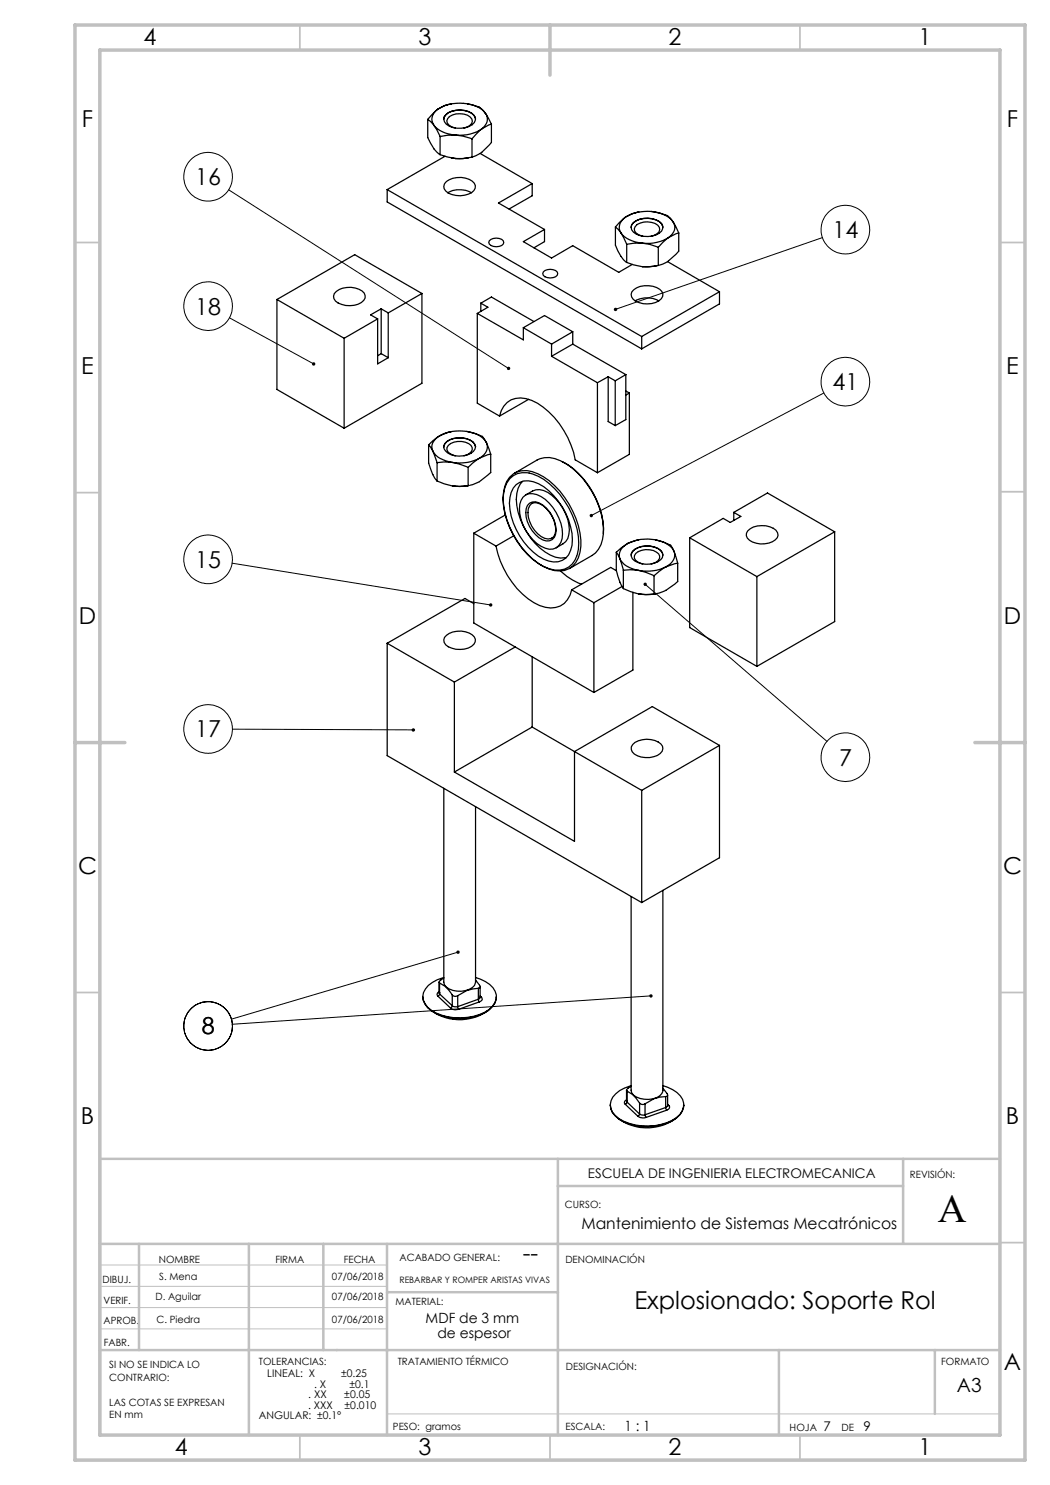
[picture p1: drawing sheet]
<svg xmlns="http://www.w3.org/2000/svg" width="210mm" height="297mm" viewBox="0 0 210 297" stroke-linecap="round" stroke-linejoin="round" font-family="sans-serif">
<!-- layer: Capa 1 -->
<g fill="none" stroke="#000" stroke-width=".2">
<path d="M45.7 38l56 35.7M164.5 47.5l-41.4 14.4M45.9 63.6l16.8 9.2M164.8 78.6l-46.5 24.5M46.4 112.6l51.7 8.4M129 116.9l36.4 31.4M46.5 145.8l36.2 .2M91.6 190.4l-45.3 13.4M130.2 199.2l-83.7 5.7"/>
<circle cx="41.6" cy="35.4" r="4.9"/>
<circle cx="169.1" cy="45.9" r="4.9"/>
<circle cx="41.6" cy="61.2" r="4.9"/>
<circle cx="169.1" cy="76.3" r="4.9"/>
<circle cx="41.6" cy="111.9" r="4.9"/>
<circle cx="41.6" cy="145.8" r="4.9"/>
<circle cx="169.1" cy="151.4" r="4.9"/>
<circle cx="41.6" cy="205.2" r="4.9"/>
</g>
<path d="M20 231.8h180v55.2h-180M20 257.3h57.4M20 253h57.4M20 261.5h57.4M20 265.8h57.4M77.4 282.8h122.6" fill="none" stroke="#c0c0c0" stroke-width=".2"/>
<path d="M60 5v5M160 5v5M15 48.5h5M200 48.5h5M15 98.5h5M200 98.4h5M15 198.5h5M200 198.5h5M200 248.5h5M60 287v5M110 287v5M160 287v5" fill="none" stroke="#c0c0c0" stroke-width=".35"/>
<g fill="none" stroke="#c0c0c0" stroke-width=".5">
<path d="M111.5 237.2h69.1M111.6 231.8v55.2M180.6 231.8v17M200 231.8h-180v55.2M20 248.8h180M27.8 248.8v21.2M49.8 248.8v38.2M64.7 248.8v21.2M77.4 258.4h34.2M77.4 248.8v38.2M20 270h180M155.8 270v17"/>
<path d="M187 270v12.8"/>
</g>
<path d="M15 5h190v287h-190zM20 10h180v277h-180zM110 5v10M15 148.5h10M195 148.5h10" fill="none" stroke="#c0c0c0" stroke-width=".7"/>
<path d="M91.4 190.2a.34 .34 0 0 0 .1 .6 .34 .34 0 0 0 .4-.4h-.3h.3a.35 .35 0 0 0-.5-.2zM129.9 199v.1a.35 .35 0 0 0 .2 .4 .35 .35 0 0 0 .4-.4l-.3 .1 .3-.1a.33 .33 0 0 0-.3-.3 .33 .33 0 0 0-.3 .2zM82.4 145.7a.34 .34 0 0 0 .1 .6 .34 .34 0 0 0 .5-.3h-.3h.3a.35 .35 0 0 0-.2-.3 .35 .35 0 0 0-.4 0zM97.9 120.8a.33 .33 0 0 0 .1 .5 .33 .33 0 0 0 .5-.3h-.4h.4a.32 .32 0 0 0-.3-.3 .32 .32 0 0 0-.3 .1zM62.5 72.5l-.1 .1a.35 .35 0 0 0 .2 .5 .35 .35 0 0 0 .4-.1l-.3-.2 .3 .2a.35 .35 0 0 0-.1-.5 .35 .35 0 0 0-.4 0zM101.5 73.4v.1a.33 .33 0 0 0 0 .5 .33 .33 0 0 0 .5-.1l-.3-.2 .3 .2a.34 .34 0 0 0-.1-.5 .34 .34 0 0 0-.4 0zM122.8 61.7v.3l.3-.1-.3 .1a.35 .35 0 0 0 .5 .2 .35 .35 0 0 0 .1-.5 .35 .35 0 0 0-.6 0zM118.1 102.8l-.1 .5 .3-.2-.3 .2a.34 .34 0 0 0 .4 .1 .34 .34 0 0 0 .2-.5 .34 .34 0 0 0-.5-.1zM128.8 116.6l.2 .3-.2-.3a.34 .34 0 0 0 .2 .6 .34 .34 0 0 0 .4-.4 .34 .34 0 0 0-.6-.2z" fill="#000"/>
<g fill="none" stroke="#000" stroke-width=".25">
<path d="M77.4 37.9l50.9 29.4M77.4 37.9v2.5l50.9 29.4M85.5 23.9l1.3 1.2M85.5 23.9v3.6a6.8 6.8 0 0 0 2.5 3.4M86.8 25.1a6.2 6.2 0 0 0 4.4 1.9M86.8 25.1l1.2 2.2M87.5 21.9a2.25 2.25 0 0 0-.7 3.2M87.5 21.9a8.2 8.2 0 0 1 9.2 .3l.3 .4M87.5 21.9l-2 2M88 30.9l1.5 .5 1.7 .3M88 27.3v3.6M88.8 23.8a2.31 2.31 0 0 1 2.4-1.7 3.6 3.6 0 0 1 3.9 1.5v.2"/>
<path d="M89 31.3l-11.6 6.6M89.2 22.9a4.5 4.5 0 0 1 5.6 .2 1.22 1.22 0 0 1-.4 1.8 4.8 4.8 0 0 1-5.1-.1 1.22 1.22 0 0 1-.1-1.9zM89.3 36.3a4.4 4.4 0 0 1 5.6 .4 1.29 1.29 0 0 1-.6 1.8 4.7 4.7 0 0 1-5.2-.3 1.23 1.23 0 0 1 .2-1.9zM89.6 38.6a4.7 4.7 0 0 1 4.7 0M90.3 31.6h.1M90.3 31.6l.9 .1M90.3 20.8h-.1a5.9 5.9 0 0 0-2.7 1.1M91.1 25.6a1.81 1.81 0 0 1-1.7-1.4 2.77 2.77 0 0 1 3.4-1.4 1.81 1.81 0 0 1 1.7 1.5 1.88 1.88 0 0 1-1.7 1.3M91.2 27l-1.7 .1-1.5 .2M91.2 27l1.4 .2 1.8 .6M93.5 20.8h.1a4 4 0 0 1 3.4 1.8M93.7 31.6l-2.5 .1"/>
<path d="M94.4 31.4l-1.8 .3h-1.4M94.4 27.8v3.6M96 30.7l10.4 6M96.3 25.8a7.8 7.8 0 0 1-5.1 1.2M96.3 25.8l-1.9 2M97 22.6a2.16 2.16 0 0 1-.7 3.2M97 22.6l1.3 2.2M98.3 24.8v3.7a7.3 7.3 0 0 1-3.9 2.9M98.3 24.8l-2 1M106.4 36.7l-6.7 3.9 9.2 5.3M106.4 36.7v2.5l-4.6 2.6M55.4 59.9l13.4 7.8"/>
<path d="M55.4 59.9v18l13.4 7.8M67.2 58.3a4.4 4.4 0 0 1 5.6 .3 1.27 1.27 0 0 1-.5 1.9 4.8 4.8 0 0 1-5.2-.3 1.22 1.22 0 0 1 .1-1.9zM84.4 58.7l-6.8 3.9M84.4 58.7v18l-15.6 9M84.4 58.7l-13.5-7.8-15.5 9M97.9 48.2a2.1 2.1 0 0 1 2.7 0l.2 .3a1.82 1.82 0 0 1-2.9 .3l-.1-.3zM108.7 54.4a2.1 2.1 0 0 1 2.7 0l.1 .3a1.27 1.27 0 0 1-1.5 .9 1.07 1.07 0 0 1-1.3-1.2zM108.9 45.9l-4.2 2.4 5.6 3.3 4.2-2.5 9.3 5.4 2.7-1.6M108.9 45.9v2.4l-2.1 1.3M123.1 45.4l1.1 1.2M123.1 45.4v3.6l1 2.2 .6 .8 .6 .5M124.2 46.6a5.9 5.9 0 0 0 4.3 2"/>
<path d="M124.2 46.6l1.1 2.3M125.1 43.4a2.25 2.25 0 0 0-.9 3.2M125.1 43.4l-2 2M125.3 52.5l1.5 .5 1.7 .3M125.3 48.9v3.6M126.2 45.5a2.32 2.32 0 0 1 2.6-1.8 4.3 4.3 0 0 1 3.5 1.1l.3 .7M126.7 44.5a4.5 4.5 0 0 1 5.6 .2 1.31 1.31 0 0 1-.4 1.9 4.7 4.7 0 0 1-5.2-.2 1.22 1.22 0 0 1 0-1.9zM126.8 58a4.5 4.5 0 0 1 5.6 .3 1.27 1.27 0 0 1-.6 1.8 4.7 4.7 0 0 1-5.2-.2 1.19 1.19 0 0 1 .2-1.9zM127.8 42.4l-1.2 .3-1.5 .7M128.5 48.6h-1.7l-1.5 .3M128.5 48.6l1.4 .3 1.8 .6M128.6 47.2a1.93 1.93 0 0 1-1.7-1.4 1.98 1.98 0 0 1 1.9-1.4 3.3 3.3 0 0 1 3.1 1.1 1.26 1.26 0 0 1-1.1 1.6l-.6 .1"/>
<path d="M130.3 42.3a8.3 8.3 0 0 0-5.2 1.1M130.3 42.3a5.9 5.9 0 0 1 4.3 2M130.3 42.3l1.7 .3a3.2 3.2 0 0 1 2.6 1.7M131.2 53.2l-2.7 .1M131.7 53.1l-1.8 .2h-1.4M131.7 49.5v3.6M133.5 52.3l10.4 6M133.7 47.5a8.3 8.3 0 0 1-5.2 1.1M133.7 47.5l-2 2M134.6 44.3a2.18 2.18 0 0 1-.9 3.2M134.6 44.3l1.1 2.3M135.7 46.6v3.6a7.5 7.5 0 0 1-4 2.9"/>
<path d="M135.7 46.6l-2 .9M143.9 58.3l-15.6 9M143.9 58.3v2.5l-15.6 9M68.8 67.7v18M75.5 63.8l-6.7 3.9M75.5 63.8v9l2.1-1.3M76.2 61.8l-2.1 1.2 1.4 .8M76.2 61.8l1.4 .8M76.2 61.8v8.9M76.2 70.7l-.7 .5M76.2 70.7l1.4 .8M77.6 62.6v8.9"/>
<path d="M95.5 62.7v17.9l4.4 2.6M95.5 62.7l9.2 5.3v-2.5M96.2 60.6l1.4 .9-2.1 1.2M96.2 60.6l2.1-1.2 8.5 4.9M96.2 60.6v1.7M104.7 65.5l5.6 3.3M104.7 65.5l4.2-2.4 5.6 3.3M105.7 79.9l-5.8 3.3M110.3 68.8v2.5M110.3 71.3l9.2 5.2M114.5 68.8l-4.2 2.5M114.5 68.8l10.7 6.1"/>
<path d="M114.5 66.4l-4.2 2.4M114.5 66.4v2.4M119.5 76.5v18M121.6 75.3l1.4 .9M121.6 75.3l-2.1 1.2M121.6 75.3v9l1.4 .8M123 76.2v8.9M125.2 74.9l-2.2 1.3M125.2 74.9v9l-2.2 1.2M125.2 78.2l.7 .4M125.9 78.6v12.3l-6.4 3.6M125.9 78.6l-.7 .4"/>
<path d="M127 60.2a4.8 4.8 0 0 1 4.8 0M128.3 67.3v2.5M85.7 89l.9 1.2M85.7 89v3.6l.8 2.2 .9 1.4M86.6 90.2a5 5 0 0 0 3.9 2.3M86.6 90.2l.8 2.3M87.4 96.2l1.4 .6 1.7 .4M87.4 92.5v3.7M88 87.1a2.36 2.36 0 0 0-1.4 3.1M88 87.1l-1.4 1-.9 .9M88.8 89.4a2 2 0 0 1 1.9-1.7 3.9 3.9 0 0 1 4.2 1.2l.2 .5M89.4 88.3a4.7 4.7 0 0 1 5.2 .1 1.3 1.3 0 0 1 .5 1.2 1.3 1.3 0 0 1-.9 1.1 4.5 4.5 0 0 1-5.1-.5 1.19 1.19 0 0 1 .3-1.9z"/>
<path d="M90.1 86.4l-2.1 .7M90.3 86.3l-.2 .1M90.5 92.5l-1.7-.1-1.4 .1M90.5 92.5l1.4 .3 1.7 .7M91.1 91.2a2.24 2.24 0 0 1-1.7-1.2 1.5 1.5 0 0 1 1.4-1.6 3.7 3.7 0 0 1 3.4 .7 1.42 1.42 0 0 1-1.4 2.1M93.3 86.3a8.4 8.4 0 0 0-5.3 .8M93.3 86.3a5 5 0 0 1 4 2.2M93.3 86.3l1.7 .4a2.62 2.62 0 0 1 2.3 1.8M93.6 97.1l-1.7 .2-1.4-.1M93.6 97.1h.2l-1.8 .2-1.5-.1M93.6 93.5v3.6M95.9 91.6a8.5 8.5 0 0 1-5.4 .9"/>
<path d="M95.9 91.6l-1.4 1-.9 .9M97.3 88.5a2.44 2.44 0 0 1-1.4 3.1M97.3 88.5l.8 2.3M98.1 90.8v3.7a7.7 7.7 0 0 1-4.1 2.5M98.1 90.8l-.6 .1-1.6 .7M99.9 83.2a4.2 4.2 0 0 1 5.3-3.5 13.1 13.1 0 0 1 7.5 6.4 17.6 17.6 0 0 1 2.3 5.9l4.5 2.5M102 95.7a4.6 4.6 0 0 1 5.6-.5 16.6 16.6 0 0 1 8.1 13.5 5.7 5.7 0 0 1-2 4.7 5.3 5.3 0 0 1-5.5-.4 16.8 16.8 0 0 1-7.6-13.1 6.3 6.3 0 0 1 1.4-4.2zM102.9 94.6a4.6 4.6 0 0 0-2.2 3.8 16.1 16.1 0 0 0 4.7 12.3 9.4 9.4 0 0 0 6.6 3.5l.9-.1 1-.4M102.9 94.6a4.7 4.7 0 0 1 4.7 .2 16.3 16.3 0 0 1 8.1 10.4 9 9 0 0 1-.5 7.3l-1.3 1.2M102.9 94.6l4.5-2.6a5.5 5.5 0 0 1 5.8 .7 17.1 17.1 0 0 1 7.5 14 5.5 5.5 0 0 1-2.3 4.4l-4.5 2.6M103.2 96.9a3.8 3.8 0 0 1 4.5-.2 13.4 13.4 0 0 1 6.7 12.4 3.6 3.6 0 0 1-2.8 3.3 7.2 7.2 0 0 1-5.9-2.9 13.1 13.1 0 0 1-3.7-10l.2-1 .5-.9zM104.5 96.3a6.5 6.5 0 0 0-.9 6.1 13.1 13.1 0 0 0 7.5 9l1 .2 1.2-.1"/>
<path d="M104.6 99.4a2.33 2.33 0 0 1 2.8-.5 9 9 0 0 1 5 8.8 2.37 2.37 0 0 1-3.4 1.9 8.9 8.9 0 0 1-5-8.7zM105.1 99a3.7 3.7 0 0 1 5.3 .1 9.1 9.1 0 0 1 3.4 7.8 3.4 3.4 0 0 1-2.6 2.7M112.4 92.3a16.2 16.2 0 0 1 8.3 14.4M94.8 106.6v18l24 13.9M94.8 106.6l4.4 2.6M99.2 109.2a16.9 16.9 0 0 0 8.7 11.9 4.4 4.4 0 0 0 6.1-2.1l.3-1M101 103l-6.2 3.6M102.7 107.2l-3.5 2M105.9 100.6a2.22 2.22 0 0 1 2.6 .4 6.5 6.5 0 0 1 2.6 5.8 1.7 1.7 0 0 1-2.6 1.2 6.3 6.3 0 0 1-3.3-6.3l.3-.6zM106.3 100.7a2.47 2.47 0 0 1 3 1 5.7 5.7 0 0 1 1.7 5.2l-.3 .4-.4 .4a2.04 2.04 0 0 1-2.1-.4 5.9 5.9 0 0 1-2.5-5.5l.2-.7zM110.4 107.6l-.1 .1M112.1 114.2a11.2 11.2 0 0 0 4.2 2.6"/>
<path d="M114.3 118l4.5 2.5M123.3 110.5l.7 1.2M123.3 110.5a11.9 11.9 0 0 0 .7 5.9l.7 1.3M123.3 114.2l-1.2-.7-7.8 4.5M124 111.7a4.8 4.8 0 0 0 3.7 2.4M124 111.7l.7 2.3M124.4 117.3l-5.6 3.2M124.7 114l1.4-.1 1.6 .2M124.7 117.7l1.4 .6 1.6 .5M124.7 114v3.7M125.6 108.7a2.6 2.6 0 0 0-1.6 3M125.6 108.7l-2.3 1.8"/>
<path d="M126.2 111.1a2.09 2.09 0 0 1 2.1-1.8 4 4 0 0 1 4.2 1.3l.1 .5M126.5 110.3a4.5 4.5 0 0 1 5.6-.2 1.32 1.32 0 0 1 .4 1.3 1.32 1.32 0 0 1-.9 1 4.6 4.6 0 0 1-5.1-.6l-.2-.5v-.5zM126.6 118.5v15.5l-7.8 4.5M127.7 114.1l1.4 .3 1.7 .7M127.7 118.8l1.4 .1 1.7-.1M127.8 107.9l-2.2 .8M128.6 112.8a2.09 2.09 0 0 1-1.7-1.2 1.54 1.54 0 0 1 1.4-1.5 2.9 2.9 0 0 1 3.6 1.1 1.65 1.65 0 0 1-1.7 1.6M130.8 115.1v3.7M131.1 107.9a8.7 8.7 0 0 0-5.5 .8M131.1 107.9a5 5 0 0 1 3.7 2.4M131.1 107.9l1.7 .5 1.3 .6 .7 1.3M131.2 118.7l-1.3 .2-2.2-.1"/>
<path d="M133.2 113.4a8.7 8.7 0 0 1-5.5 .7M133.2 113.4l-2.4 1.7M134.8 110.3a2.6 2.6 0 0 1-1.6 3.1M134.8 110.3l.7 2.3M135.5 112.6v3.7a8.1 8.1 0 0 1-4.7 2.5M135.5 112.6l-2.3 .8M137.9 107.6v17.9l13.5 7.8M137.9 107.6l13.5 7.7M146.8 102.5l1.4 .8-2.1 1.2-1.5-.8-6.7 3.9M146.8 102.5l6.7-3.9 13.4 7.8M146.8 102.5v1.6M149.5 106.2a4.5 4.5 0 0 1 5.7-.2 1.19 1.19 0 0 1-.1 1.9 4.4 4.4 0 0 1-5.6-.3l-.2-.5v-.5z"/>
<path d="M151.4 115.3v18M166.9 106.4v17.9l-15.5 9M166.9 106.4l-15.5 8.9M77.4 128.7v22.4l50.9 29.4M77.4 128.7l13.5 7.7M89.3 127.1a4.3 4.3 0 0 1 5.6 .3 1.29 1.29 0 0 1-.6 1.9 4.8 4.8 0 0 1-5.2-.3 1.22 1.22 0 0 1 .2-1.9zM90.9 136.4v18M94.8 120.7l-1.8-1-15.6 9M103 129.4l-12.1 7M106.4 131.3v14.1M118.8 120.5v18M88.8 157.7v38.7a1.51 1.51 0 0 0 1.1 1.4 4.5 4.5 0 0 0 5-.7l.2-.7v-35.1"/>
<path d="M106.4 145.4l21.9 12.7M106.4 145.4l-15.5 9M126.5 148.9a4.5 4.5 0 0 1 5.7-.1 1.37 1.37 0 0 1-.7 2.3 4.6 4.6 0 0 1-5.1-.7l-.1-1zM128.3 158.1v22.4M143.9 149.1v22.5l-15.6 8.9M143.9 149.1l-13.4-7.8-15.6 9v18l-24-13.9M143.9 149.1l-15.6 9M132.6 178.1v39.9a1.98 1.98 0 0 1-2 1.8 4.2 4.2 0 0 1-4.2-1.2l-.2-.5v-38.8M84.6 199.4a3.9 3.9 0 0 0 2.7 3.3 11.4 11.4 0 0 0 10.5-.7 3.2 3.2 0 0 0 1.5-2.6M87.6 199.2l2.5 2.4M87.8 198.5h.1M87.8 198.4l-.4 .5 .2 .3"/>
<path d="M87.8 198.5l.1 .3M87.8 196.4v2.1M87.9 196.6l1.1 .7 1.5 1.7M87.9 198.8l-.3 .4M87.9 198.8l2.6 2.4M87.9 196.6v2.2M88.8 195.5a5.9 5.9 0 0 0-4.1 3 3.6 3.6 0 0 0 2.6 4.1 11.4 11.4 0 0 0 10.5-.7 2.95 2.95 0 0 0 .1-5l-.8-.6-2-.8M88.8 195.6l-.8 .5-.2 .3 .1 .2M90.5 199l.6 .3 .4-.2M90.5 199v2.2M91.5 199.1v2.2M95.1 196l.9 1.2v.4l-.3 .1"/>
<path d="M95.7 197.7l-2.4 .4-1.8 1M95.7 199.8l.2 .6M95.7 197.7v2.1M95.7 199.8l-4.2 1.5M96 199.5h.1M96 199.5l-.3 .3M96 199.5h.3M96 197.4v2.1M96 199.2l.3 .3M96.3 199.5a.54 .54 0 0 1 .1 .5 .54 .54 0 0 1-.5 .4M86.2 202.1a9.9 9.9 0 0 0 11.4 0M90.1 201.6a1.81 1.81 0 0 0 1.7 .3"/>
<path d="M90.5 201.2l.4 .2 .6-.1M90.5 201.2l-.4 .4M91.5 201.3l.3 .6M95.9 200.4l-4.1 1.5M125.3 220a.52 .52 0 0 0-.2 .9M125.3 218.1v2.1M125.4 218.2l1.1 .7 1.4 1.7M125.4 218.2v2.2M126.2 217.1a5.6 5.6 0 0 0-4 3.1 3 3 0 0 0 1.6 3.5 11.2 11.2 0 0 0 11.5-.2 2.95 2.95 0 0 0 .1-5l-.9-.6-1.9-.8M126.2 217.3l-.9 .6 .1 .3M132.6 217.6l.9 1.3a.33 .33 0 0 1-.4 .4M133.1 219.3l-1.1 .1-1.2 .3-1.8 1.1"/>
<path d="M133.1 219.3v2.2M133.5 219v2.1M122.1 221a3.7 3.7 0 0 0 2.6 3.4 11.4 11.4 0 0 0 10.6-.8 3.4 3.4 0 0 0 1.5-2.6M123.7 223.7a9.7 9.7 0 0 0 11.4 0M125.1 220.9l2.5 2.3M125.3 220.2h.1M125.3 220.2l.1 .2M125.4 220.4l-.3 .5M125.4 220.4l2.5 2.4M127.6 223.2a1.81 1.81 0 0 0 1.6 .3M127.9 220.6l.7 .3 .4-.1M127.9 222.8l.4 .2h.7"/>
<path d="M127.9 222.8l-.3 .4M127.9 220.6v2.2M129 223l.2 .5M129 220.8v2.2M133.1 221.5l.3 .5M133.1 221.5l-4.1 1.5M133.4 222l-4.2 1.5M133.5 221.1h.1M133.5 221.1l-.4 .4M133.5 221.1h.2M133.5 220.9l.2 .2M133.7 221.1a.56 .56 0 0 1 .2 .6 .56 .56 0 0 1-.5 .3"/>
</g>
<text font-size="8" x="187.6" y="244.3">A</text>
<text font-size="4.9" x="126.9" y="261.7">Explosionado: Soporte Rol</text>
<g font-size="4.7">
<text x="28.7" y="9">4</text>
<text x="83.7" y="9">3</text>
<text x="133.7" y="9">2</text>
<text x="183.7" y="9">1</text>
<text x="16.4" y="25.5">F</text>
<text x="201.4" y="25.5">F</text>
<text x="39.1" y="37">16</text>
<text x="166.5" y="47.6">14</text>
<text x="39.1" y="62.9">18</text>
<text x="16.2" y="74.7">E</text>
<text x="201.3" y="74.8">E</text>
<text x="166.5" y="78">41</text>
<text x="39.1" y="113.6">15</text>
<text x="15.8" y="124.7">D</text>
<text x="200.8" y="124.7">D</text>
<text x="39.1" y="147.5">17</text>
<text x="167.8" y="153.1">7</text>
<text x="15.6" y="174.7">C</text>
<text x="200.6" y="174.7">C</text>
<text x="40.3" y="206.9">8</text>
<text x="16.2" y="224.7">B</text>
<text x="201.2" y="224.7">B</text>
<text x="104.5" y="252.3">--</text>
<text x="200.8" y="274">A</text>
<text x="35" y="291">4</text>
<text x="83.7" y="291">3</text>
<text x="133.7" y="291">2</text>
<text x="183.7" y="291">1</text>
</g>
<text font-size="3.9" x="191.4" y="278.3">A3</text>
<text font-size="3.2" x="116.3" y="245.8">Mantenimiento de Sistemas Mecatrónicos</text>
<g font-size="2.8">
<text x="85.1" y="264.7">MDF de 3 mm</text>
<text x="87.5" y="267.5">de espesor</text>
<text x="124.9" y="286.1">1 : 1</text>
</g>
<g font-size="2.7">
<text x="117.6" y="235.7">ESCUELA DE INGENIERIA ELECTROMECANICA</text>
<text x="164.7" y="286.1">7</text>
<text x="172.7" y="286.2">9</text>
</g>
<g font-size="2.1">
<text x="53.5" y="275.4">LINEAL: X</text>
<text x="68.2" y="275.4">±0.25</text>
<text x="61.6" y="281.8">. XXX</text>
<text x="61.7" y="279.7">. XX</text>
<text x="62.8" y="277.5">. X</text>
<text x="68.9" y="279.7">±0.05</text>
<text x="68.9" y="281.8">±0.010</text>
<text x="69.9" y="277.5">±0.1</text>
<text x="51.8" y="283.9">ANGULAR: ±0.1°</text>
</g>
<g font-size="2">
<text x="182" y="235.7">REVISIÓN:</text>
<text x="113" y="241.6">CURSO:</text>
<text x="20.5" y="256.5">DIBUJ.</text>
<text x="31.8" y="252.5">NOMBRE</text>
<text x="31.8" y="256">S. Mena</text>
<text x="55.1" y="252.5">FIRMA</text>
<text x="66.4" y="256">07/06/2018</text>
<text x="68.7" y="252.5">FECHA</text>
<text x="79.9" y="252.2">ACABADO GENERAL:</text>
<text x="113.1" y="252.7">DENOMINACIÓN</text>
<text x="20.7" y="260.8">VERIF.</text>
<text x="31.1" y="260.1">D. Aguilar</text>
<text x="66.4" y="260.1">07/06/2018</text>
<text x="79.1" y="260.9">MATERIAL:</text>
<text x="20.7" y="264.9">APROB.</text>
<text x="20.8" y="269.2">FABR.</text>
<text x="31.3" y="264.7">C. Piedra</text>
<text x="66.4" y="264.6">07/06/2018</text>
<text x="21.9" y="273.6">SI NO SE INDICA LO</text>
<text x="51.8" y="272.9">TOLERANCIAS:</text>
<text x="79.6" y="272.9">TRATAMIENTO TÉRMICO</text>
<text x="113.2" y="274.1">DESIGNACIÓN:</text>
<text x="188.2" y="272.9">FORMATO</text>
<text x="21.9" y="276.1">CONTRARIO:</text>
<text x="21.9" y="281.1">LAS COTAS SE EXPRESAN</text>
<text x="21.9" y="283.6">EN mm</text>
<text x="78.6" y="286">PESO: gramos</text>
<text x="113.1" y="286">ESCALA:</text>
<text x="157.9" y="286.2">HOJA</text>
<text x="168.3" y="286.2">DE</text>
</g>
<text font-size="1.8" x="79.9" y="256.5">REBARBAR Y ROMPER ARISTAS VIVAS</text>
</svg>
